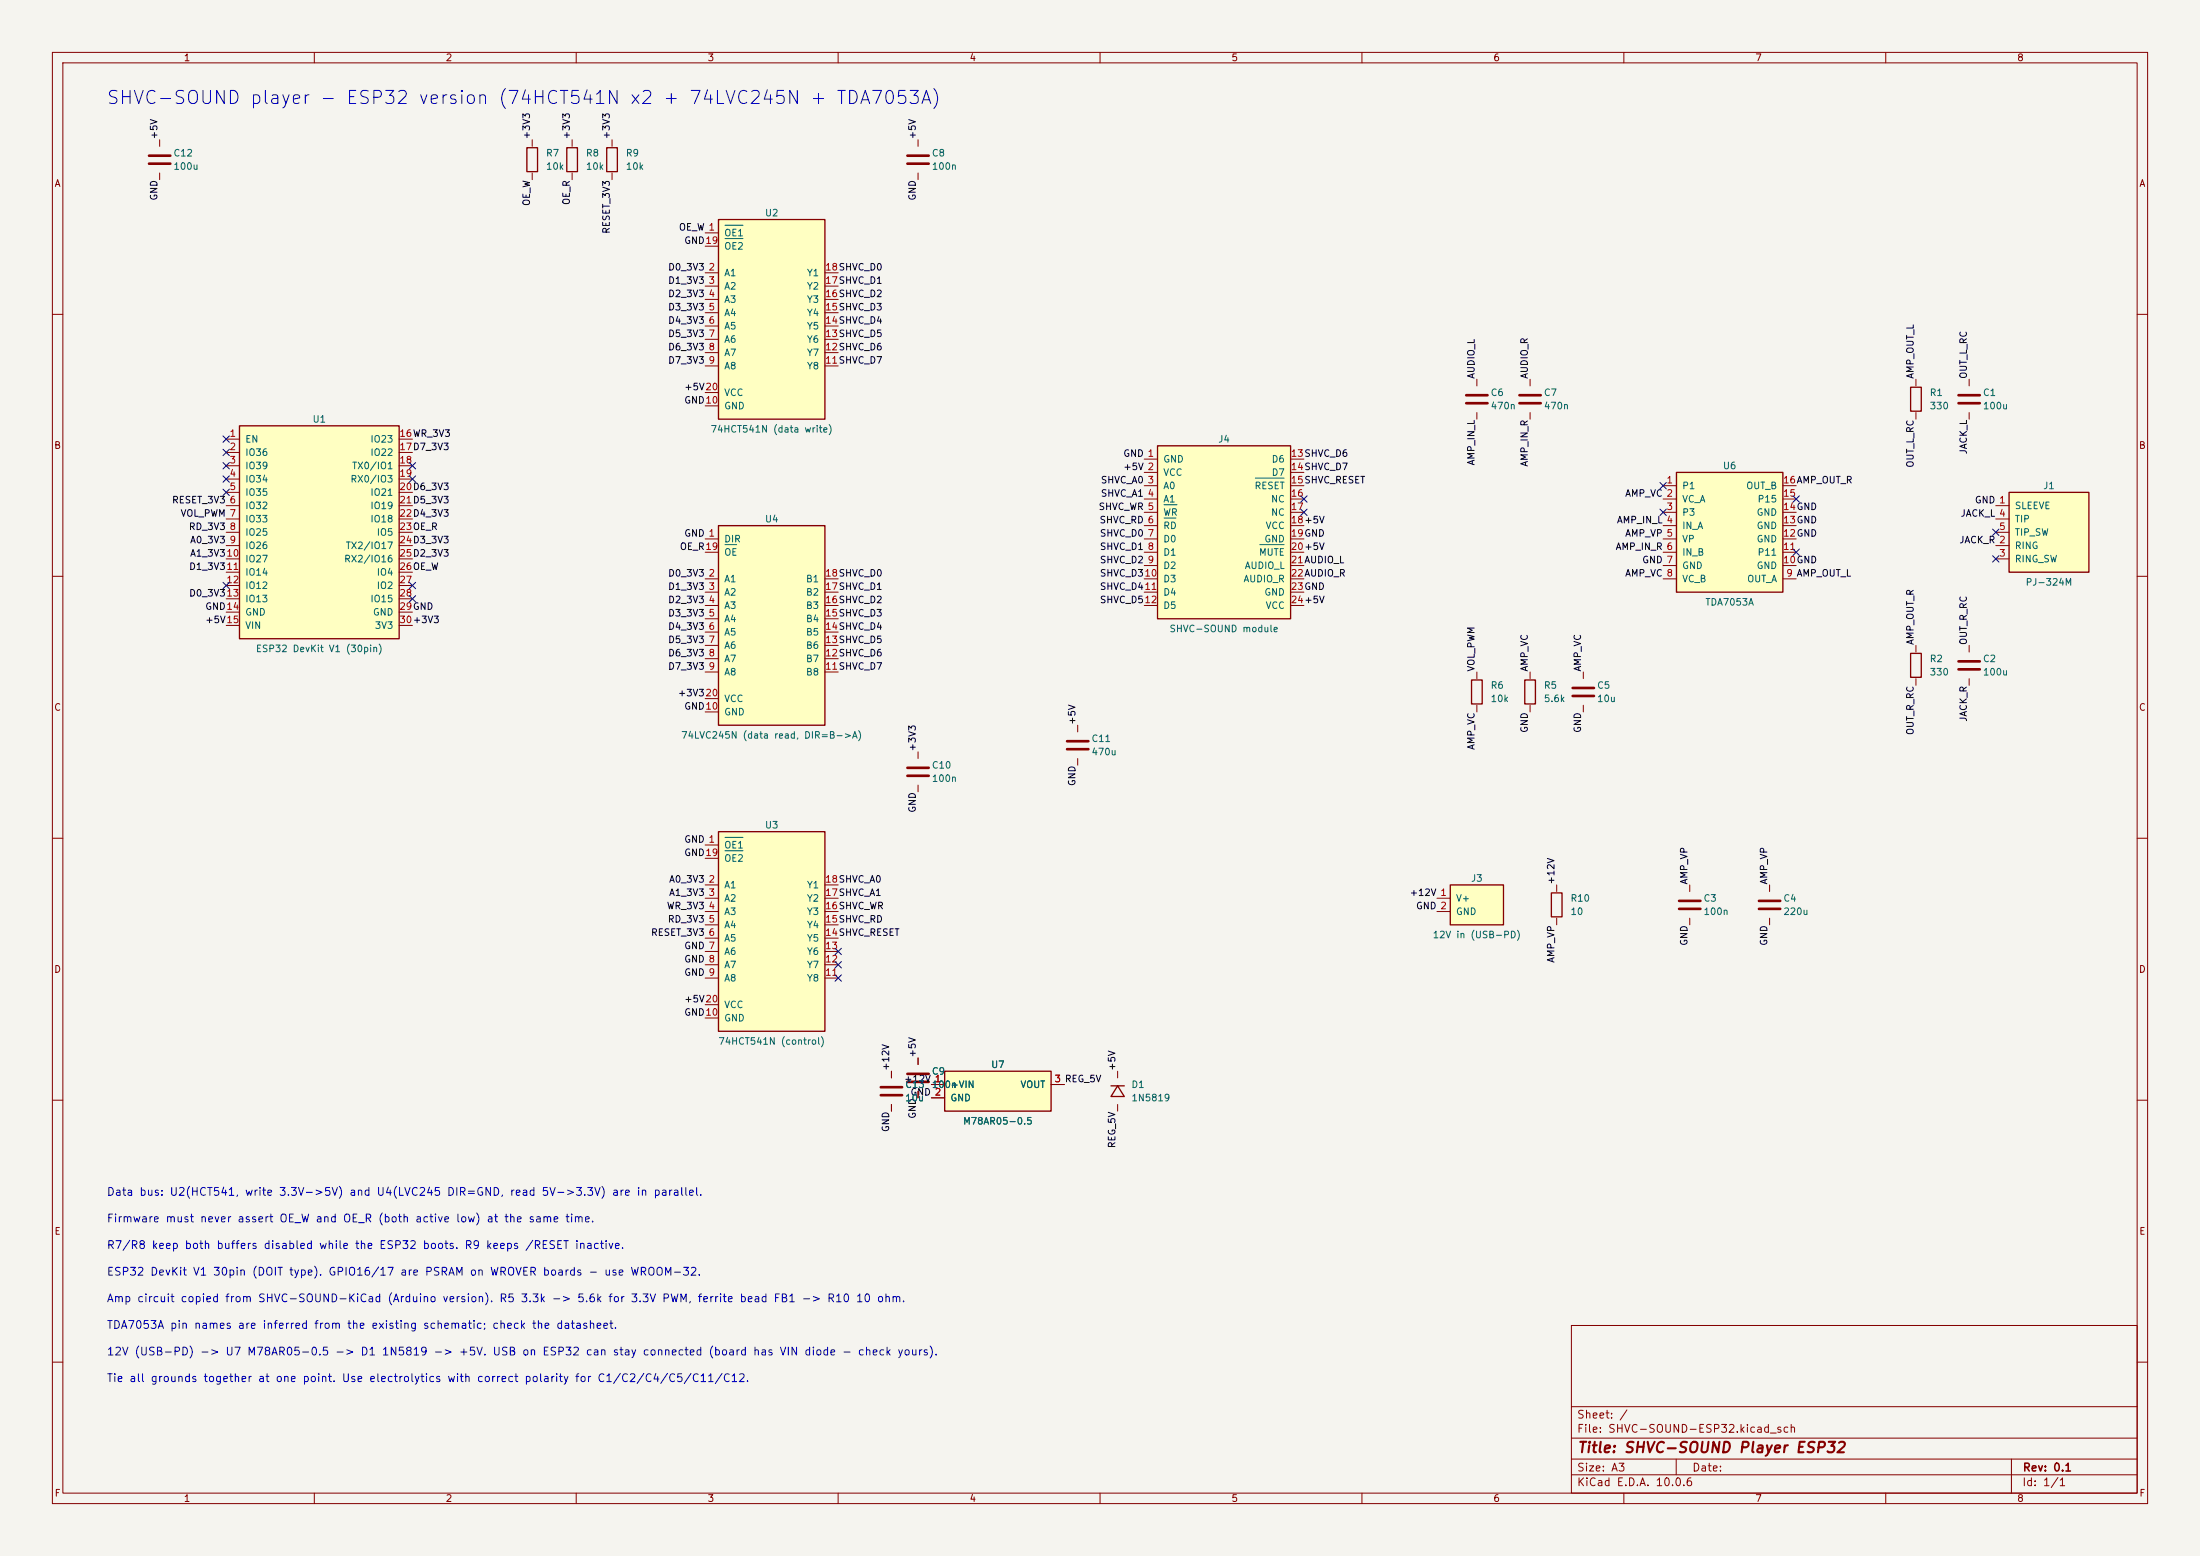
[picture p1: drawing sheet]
<svg xmlns="http://www.w3.org/2000/svg" width="420mm" height="297mm" viewBox="0 0 420 297" stroke-linecap="round" stroke-linejoin="round" font-family="sans-serif">
<path d="M0 0h420v297h-420z" fill="#f5f4ef" stroke="#f5f4ef" stroke-width=".19"/>
<g fill="none" stroke="#840000" stroke-width=".19">
<path d="M10 10h400v277h-400zM12 12h396v273h-396zM60 10v2M110 10v2M160 10v2M210 10v2M260 10v2M310 10v2M360 10v2M10 60h2M281.9 72.4v1.3M281.9 78.7v1.3"/>
<path d="M292.1 72.4v1.3M292.1 78.7v1.3M408 60h2M10 110h2M408 110h2M10 160h2M408 160h2M10 210h2M408 210h2M300 253h108v32h-108zM10 260h2M300 278.5h108"/>
<path d="M300 274.5h108M300 268.5h108M320 278.5v3M384 278.5v6.5M408 260h2M60 285v2M110 285v2M160 285v2M210 285v2M260 285v2M300 281.5h108M310 285v2"/>
<path d="M360 285v2"/>
</g>
<path d="M279.9 75.4h4.1M279.9 77h4.1M290.1 75.4h4M290.1 77h4" fill="none" stroke="#840000" stroke-width=".51"/>
<path d="M276.9 168.9h10.1v7.6h-10.1z" fill="#ffffc2"/>
<path d="M364.7 73.9h2.1v4.6h-2.1zM280.9 129.8h2.1v4.6h-2.1zM276.9 168.9h10.1v7.6h-10.1z" fill="none" stroke="#840000" stroke-width=".25"/>
<path d="M365.8 72.4v1.3M365.8 78.7v1.3M375.9 72.4v1.3M375.9 78.7v1.3M281.9 128.3v1.2M281.9 134.6v1.3M274.3 171.5h2.6M274.3 174h2.6M322.6 168.9v1.3M322.6 175.3v1.2" fill="none" stroke="#840000" stroke-width=".19"/>
<path d="M373.9 75.4h4.1M373.9 77h4.1M320.5 172h4.1M320.5 173.5h4.1" fill="none" stroke="#840000" stroke-width=".51"/>
<path d="M383.5 94h15.3v15.2h-15.3z" fill="#ffffc2"/>
<path d="M108.2 28.2h2v4.6h-2zM383.5 94h15.3v15.2h-15.3zM364.7 124.7h2.1v4.6h-2.1zM296.2 170.4h2v4.6h-2z" fill="none" stroke="#840000" stroke-width=".25"/>
<g fill="none" stroke="#840000" stroke-width=".19">
<path d="M109.2 26.7v1.2M109.2 33v1.3M381 96.5h2.5M381 99.1h2.5M381 104.1h2.5M381 106.7h2.5M381 101.6h2.5M205.7 138.4v1.3M365.8 123.2v1.3M365.8 129.5v1.3M205.7 144.8v1.3M297.2 168.9v1.3"/>
<path d="M297.2 175.3v1.2"/>
</g>
<path d="M203.7 141.5h4.1M203.7 143h4.1" fill="none" stroke="#840000" stroke-width=".51"/>
<path d="M221 85.1h25.4v33h-25.4z" fill="#ffffc2"/>
<path d="M100.6 28.2h2v4.6h-2zM221 85.1h25.4v33h-25.4zM291.1 129.8h2v4.6h-2z" fill="none" stroke="#840000" stroke-width=".25"/>
<g fill="none" stroke="#840000" stroke-width=".19">
<path d="M30.5 26.7v1.2M30.5 33v1.3M101.6 26.7v1.2M101.6 33v1.3M218.4 87.6h2.6M218.4 90.2h2.6M218.4 92.7h2.6M218.4 95.3h2.6M218.4 97.8h2.6M246.4 87.6h2.5M246.4 90.2h2.5M246.4 92.7h2.5"/>
<path d="M246.4 95.3h2.5M246.4 97.8h2.5M218.4 100.3h2.6M218.4 102.9h2.6M218.4 105.4h2.6M218.4 108h2.6M218.4 110.5h2.6M218.4 113h2.6M218.4 115.6h2.6M246.4 100.3h2.5M246.4 102.9h2.5M246.4 105.4h2.5"/>
<path d="M246.4 108h2.5M246.4 110.5h2.5M246.4 113h2.5M246.4 115.6h2.5M292.1 128.3v1.2M292.1 134.6v1.3M302.3 128.3v1.2M302.3 134.6v1.3"/>
</g>
<path d="M222.2 96.3h2.5M222.2 98.9h2.3M239.6 91.3h5.5M240.5 104h4.6" fill="none" stroke="#006464" stroke-width=".19"/>
<path d="M28.4 29.7h4.1M28.4 31.2h4.1M300.2 131.3h4.1M300.2 132.8h4.1" fill="none" stroke="#840000" stroke-width=".51"/>
<path d="M137.2 41.9h20.3v38.1h-20.3z" fill="#ffffc2"/>
<path d="M137.2 41.9h20.3v38.1h-20.3z" fill="none" stroke="#840000" stroke-width=".25"/>
<g fill="none" stroke="#840000" stroke-width=".19">
<path d="M175.3 26.7v1.2M175.3 33v1.3M134.6 44.5h2.6M134.6 52.1h2.6M134.6 54.6h2.6M134.6 57.2h2.6M134.6 59.7h2.6M134.6 47h2.6M157.5 52.1h2.5M157.5 54.6h2.5M157.5 57.2h2.5M157.5 59.7h2.5"/>
<path d="M134.6 62.2h2.6M134.6 64.8h2.6M134.6 67.3h2.6M134.6 69.9h2.6M134.6 77.5h2.6M134.6 74.9h2.6M157.5 62.2h2.5M157.5 64.8h2.5M157.5 67.3h2.5M157.5 69.9h2.5M175.3 143.5v1.3M175.3 149.9v1.2"/>
</g>
<path d="M138.4 43h3.4M138.4 45.5h3.4" fill="none" stroke="#006464" stroke-width=".19"/>
<path d="M173.2 29.7h4.1M173.2 31.2h4.1M173.2 146.6h4.1M173.2 148.1h4.1" fill="none" stroke="#840000" stroke-width=".51"/>
<path d="M45.7 81.3h30.5v40.6h-30.5z" fill="#ffffc2"/>
<path d="M115.8 28.2h2.1v4.6h-2.1zM45.7 81.3h30.5v40.6h-30.5z" fill="none" stroke="#840000" stroke-width=".25"/>
<g fill="none" stroke="#840000" stroke-width=".19">
<path d="M116.8 26.7v1.2M116.8 33v1.3M43.2 83.8h2.5M43.2 86.4h2.5M43.2 88.9h2.5M43.2 91.4h2.5M43.2 94h2.5M43.2 96.5h2.5M43.2 99.1h2.5M76.2 83.8h2.5M76.2 86.4h2.5M76.2 88.9h2.5"/>
<path d="M76.2 91.4h2.5M76.2 94h2.5M76.2 96.5h2.5M76.2 99.1h2.5M43.2 101.6h2.5M43.2 104.1h2.5M43.2 106.7h2.5M43.2 109.2h2.5M43.2 111.8h2.5M43.2 114.3h2.5M43.2 116.8h2.5M43.2 119.4h2.5"/>
<path d="M76.2 101.6h2.5M76.2 104.1h2.5M76.2 106.7h2.5M76.2 109.2h2.5M76.2 111.8h2.5M76.2 114.3h2.5M76.2 116.8h2.5M76.2 119.4h2.5"/>
</g>
<path d="M137.2 100.3h20.3v38.1h-20.3z" fill="#ffffc2"/>
<path d="M137.2 100.3h20.3v38.1h-20.3z" fill="none" stroke="#840000" stroke-width=".25"/>
<g fill="none" stroke="#840000" stroke-width=".19">
<path d="M134.6 102.9h2.6M134.6 110.5h2.6M134.6 113h2.6M134.6 115.6h2.6M134.6 118.1h2.6M134.6 105.4h2.6M157.5 110.5h2.5M157.5 113h2.5M157.5 115.6h2.5M157.5 118.1h2.5M134.6 120.7h2.6M134.6 123.2h2.6"/>
<path d="M134.6 125.7h2.6M134.6 128.3h2.6M134.6 135.9h2.6M134.6 133.4h2.6M157.5 120.7h2.5M157.5 123.2h2.5M157.5 125.7h2.5M157.5 128.3h2.5M375.9 123.2v1.3M375.9 129.5v1.3M337.8 168.9v1.3M337.8 175.3v1.2"/>
</g>
<path d="M138.4 104h2.2" fill="none" stroke="#006464" stroke-width=".19"/>
<path d="M373.9 126.2h4.1M373.9 127.8h4.1M335.8 172h4.1M335.8 173.5h4.1" fill="none" stroke="#840000" stroke-width=".51"/>
<path d="M320 90.2h20.4v22.8h-20.4z" fill="#ffffc2"/>
<path d="M320 90.2h20.4v22.8h-20.4z" fill="none" stroke="#840000" stroke-width=".25"/>
<g fill="none" stroke="#840000" stroke-width=".19">
<path d="M317.5 92.7h2.5M317.5 95.3h2.5M317.5 97.8h2.5M340.4 92.7h2.5M340.4 95.3h2.5M340.4 97.8h2.5M317.5 100.3h2.5M317.5 102.9h2.5M317.5 105.4h2.5M317.5 108h2.5M317.5 110.5h2.5M340.4 100.3h2.5"/>
<path d="M340.4 102.9h2.5M340.4 105.4h2.5M340.4 108h2.5M340.4 110.5h2.5M170.2 204.5v1.2M170.2 210.8v1.3"/>
</g>
<path d="M168.1 207.5h4.1M168.1 209h4.1" fill="none" stroke="#840000" stroke-width=".51"/>
<path d="M137.2 158.8h20.3v38.1h-20.3z" fill="#ffffc2"/>
<path d="M137.2 158.8h20.3v38.1h-20.3z" fill="none" stroke="#840000" stroke-width=".25"/>
<g fill="none" stroke="#840000" stroke-width=".19">
<path d="M134.6 161.3h2.6M134.6 168.9h2.6M134.6 171.5h2.6M134.6 174h2.6M134.6 176.5h2.6M134.6 179.1h2.6M134.6 163.8h2.6M157.5 168.9h2.5M157.5 171.5h2.5M157.5 174h2.5M157.5 176.5h2.5M157.5 179.1h2.5"/>
<path d="M134.6 181.6h2.6M134.6 184.2h2.6M134.6 186.7h2.6M134.6 194.3h2.6M134.6 191.8h2.6M157.5 181.6h2.5M157.5 184.2h2.5M157.5 186.7h2.5"/>
</g>
<path d="M138.4 159.8h3.4M138.4 162.4h3.4" fill="none" stroke="#006464" stroke-width=".19"/>
<path d="M180.3 204.5h20.4v7.6h-20.4z" fill="#ffffc2"/>
<path d="M180.3 204.5h20.4v7.6h-20.4zM212.1 207.3h2.5M213.4 207.3l1.2 2h-2.5z" fill="none" stroke="#840000" stroke-width=".25"/>
<path d="M170.2 204.5v1.2M170.2 210.8v1.3M175.3 201.9v1.3M175.3 208.3v1.3M177.8 207h2.5M177.8 209.6h2.5M200.7 207h2.5M213.4 204.5v1.2M213.4 210.8v1.3" fill="none" stroke="#840000" stroke-width=".19"/>
<path d="M173.2 205h4.1M173.2 206.5h4.1" fill="none" stroke="#840000" stroke-width=".51"/>
<g fill="none" stroke="#000084" stroke-width=".19">
<path d="M42.6 85.8l1.2 1.2M42.6 83.2l1.2 1.2M42.6 93.4l1.2 1.2M42.6 90.8l1.2 1.2M42.6 88.3l1.2 1.2M43.8 85.8l-1.2 1.2M43.8 83.2l-1.2 1.2M43.8 93.4l-1.2 1.2M43.8 90.8l-1.2 1.2M43.8 88.3l-1.2 1.2M78.1 90.8l1.2 1.2M78.1 88.3l1.2 1.2"/>
<path d="M79.3 90.8l-1.2 1.2M79.3 88.3l-1.2 1.2M248.3 97.2l1.2 1.2M248.3 94.6l1.2 1.3M249.5 97.2l-1.2 1.2M249.5 94.6l-1.2 1.3M316.9 97.2l1.2 1.2M316.9 92.1l1.2 1.2M318.1 97.2l-1.2 1.2M318.1 92.1l-1.2 1.2M342.3 94.6l1.2 1.3M343.5 94.6l-1.2 1.3"/>
<path d="M42.6 111.2l1.2 1.2M43.8 111.2l-1.2 1.2M78.1 111.2l1.2 1.2M78.1 113.7l1.2 1.2M79.3 111.2l-1.2 1.2M79.3 113.7l-1.2 1.2M342.3 104.8l1.2 1.2M343.5 104.8l-1.2 1.2M380.4 106.1l1.2 1.2M380.4 101l1.2 1.2M381.6 106.1l-1.2 1.2M381.6 101l-1.2 1.2"/>
<path d="M159.4 186.1l1.2 1.2M159.4 181l1.2 1.2M159.4 183.5l1.2 1.3M160.6 186.1l-1.2 1.2M160.6 181l-1.2 1.2M160.6 183.5l-1.2 1.3"/>
</g>
<text font-size="2.5" fill="#0000c2" x="20.2" y="20.5">SHVC-SOUND player - ESP32 version (74HCT541N x2 + 74LVC245N + TDA7053A)</text>
<text font-size="2" fill="#840000" x="301" y="277.8">Title: SHVC-SOUND Player ESP32</text>
<g font-size="1.5" fill="#0000c2">
<text x="20.3" y="228.6">Data bus: U2(HCT541, write 3.3V-&gt;5V) and U4(LVC245 DIR=GND, read 5V-&gt;3.3V) are in parallel.</text>
<text x="20.3" y="233.7">Firmware must never assert OE_W and OE_R (both active low) at the same time.</text>
<text x="20.3" y="238.8">R7/R8 keep both buffers disabled while the ESP32 boots. R9 keeps /RESET inactive.</text>
<text x="20.3" y="243.9">ESP32 DevKit V1 30pin (DOIT type). GPIO16/17 are PSRAM on WROVER boards - use WROOM-32.</text>
<text x="20.3" y="248.9">Amp circuit copied from SHVC-SOUND-KiCad (Arduino version). R5 3.3k -&gt; 5.6k for 3.3V PWM, ferrite bead FB1 -&gt; R10 10 ohm.</text>
<text x="20.3" y="254">TDA7053A pin names are inferred from the existing schematic; check the datasheet.</text>
<text x="20.3" y="259.1">12V (USB-PD) -&gt; U7 M78AR05-0.5 -&gt; D1 1N5819 -&gt; +5V. USB on ESP32 can stay connected (board has VIN diode - check yours).</text>
<text x="20.3" y="264.2">Tie all grounds together at one point. Use electrolytics with correct polarity for C1/C2/C4/C5/C11/C12.</text>
</g>
<g font-size="1.5" fill="#840000">
<text x="300.9" y="273.8">File: SHVC-SOUND-ESP32.kicad_sch</text>
<text x="300.9" y="271.1">Sheet: /</text>
<text x="300.9" y="281.2">Size: A3</text>
<text x="322.9" y="281.2">Date:</text>
<text x="386" y="281.2">Rev: 0.1</text>
<text x="300.9" y="284">KiCad E.D.A. 10.0.6</text>
<text x="385.9" y="284">Id: 1/1</text>
</g>
<g font-size="1.3" fill="#840000">
<text x="35" y="12">1</text>
<text x="85" y="12">2</text>
<text x="135" y="12">3</text>
<text x="185" y="12">4</text>
<text x="235" y="12">5</text>
<text x="285" y="12">6</text>
<text x="335" y="12">7</text>
<text x="385" y="12">8</text>
<text x="10.3" y="36">A</text>
<text x="408.3" y="36">A</text>
<text x="10.2" y="86">B</text>
<text x="408.2" y="86">B</text>
<text x="10.2" y="136">C</text>
<text x="408.2" y="136">C</text>
<text x="10.2" y="186">D</text>
<text x="408.2" y="186">D</text>
<text x="10.3" y="236">E</text>
<text x="408.3" y="236">E</text>
<text x="10.3" y="286">F</text>
<text x="35" y="287">1</text>
<text x="85" y="287">2</text>
<text x="135" y="287">3</text>
<text x="185" y="287">4</text>
<text x="235" y="287">5</text>
<text x="285" y="287">6</text>
<text x="335" y="287">7</text>
<text x="385" y="287">8</text>
<text x="408.3" y="286">F</text>
</g>
<g font-size="1.3" fill="#0f0f0f">
<text x="30.4" y="26.7" transform="rotate(-90 30.4 26.7)">+5V</text>
<text x="101.5" y="26.7" transform="rotate(-90 101.5 26.7)">+3V3</text>
<text x="109.1" y="26.7" transform="rotate(-90 109.1 26.7)">+3V3</text>
<text x="116.7" y="26.7" transform="rotate(-90 116.7 26.7)">+3V3</text>
<text x="175.1" y="26.7" transform="rotate(-90 175.1 26.7)">+5V</text>
<text x="30.4" y="38.4" transform="rotate(-90 30.4 38.4)">GND</text>
<text x="101.5" y="39.4" transform="rotate(-90 101.5 39.4)">OE_W</text>
<text x="109.1" y="39.2" transform="rotate(-90 109.1 39.2)">OE_R</text>
<text x="175.1" y="38.4" transform="rotate(-90 175.1 38.4)">GND</text>
<text x="116.7" y="44.7" transform="rotate(-90 116.7 44.7)">RESET_3V3</text>
<text x="129.5" y="44.3">OE_W 1</text>
<text x="130.5" y="46.9">GND19</text>
<text x="127.4" y="51.9">D0_3V3</text>
<text x="127.4" y="54.5">D1_3V3</text>
<text x="127.4" y="57">D2_3V3</text>
<text x="127.4" y="59.6">D3_3V3</text>
<text x="127.4" y="62.1">D4_3V3</text>
<text x="127.4" y="64.6">D5_3V3</text>
<text x="127.4" y="69.7">D7_3V3</text>
<text x="127.4" y="67.2">D6_3V3</text>
<text x="130.5" y="74.8">+5V20</text>
<text x="130.5" y="77.3">GND10</text>
<text x="281.8" y="72.4" transform="rotate(-90 281.8 72.4)">AUDIO_L</text>
<text x="292" y="72.4" transform="rotate(-90 292 72.4)">AUDIO_R</text>
<text x="365.6" y="72.4" transform="rotate(-90 365.6 72.4)">AMP_OUT_L</text>
<text x="375.8" y="72.4" transform="rotate(-90 375.8 72.4)">OUT_L_RC</text>
<text x="214.3" y="87.5">GND 1</text>
<text x="281.8" y="88.9" transform="rotate(-90 281.8 88.9)">AMP_IN_L</text>
<text x="292" y="89.2" transform="rotate(-90 292 89.2)">AMP_IN_R</text>
<text x="365.6" y="89.4" transform="rotate(-90 365.6 89.4)">OUT_L_RC</text>
<text x="375.8" y="86.8" transform="rotate(-90 375.8 86.8)">JACK_L</text>
<text x="210" y="95.1">SHVC_A1</text>
<text x="210" y="92.6">SHVC_A0</text>
<text x="214.3" y="90">+5V 2</text>
<text x="310.1" y="95.1">AMP_VC 2</text>
<text x="32.7" y="96.4">RESET_3V3</text>
<text x="34.4" y="98.9">VOL_PWM 7</text>
<text x="35.9" y="101.5">RD_3V3</text>
<text x="209.6" y="97.7">SHVC_WR 5</text>
<text x="209.8" y="100.2">SHVC_RD 6</text>
<text x="308.6" y="100.2">AMP_IN_L 4</text>
<text x="374.2" y="98.9">JACK_L 4</text>
<text x="376.9" y="96.4">GND 1</text>
<text x="36.2" y="106.6">A1_3V310</text>
<text x="36.2" y="104">A0_3V3</text>
<text x="129.7" y="105.3">OE_R19</text>
<text x="130.5" y="102.7">GND 1</text>
<text x="209.9" y="102.7">SHVC_D0</text>
<text x="209.9" y="105.3">SHVC_D1</text>
<text x="209.9" y="107.8">SHVC_D2</text>
<text x="308.3" y="105.3">AMP_IN_R 6</text>
<text x="310.1" y="102.7">AMP_VP 5</text>
<text x="313.4" y="107.8">GND 7</text>
<text x="373.9" y="104">JACK_R 2</text>
<text x="36" y="109.1">D1_3V311</text>
<text x="127.4" y="110.4">D0_3V3</text>
<text x="127.4" y="112.9">D1_3V3</text>
<text x="209.9" y="110.4">SHVC_D310</text>
<text x="209.9" y="112.9">SHVC_D411</text>
<text x="310.1" y="110.4">AMP_VC 8</text>
<text x="36" y="114.2">D0_3V313</text>
<text x="39.1" y="116.7">GND14</text>
<text x="39.1" y="119.3">+5V15</text>
<text x="127.4" y="115.4">D2_3V3</text>
<text x="127.4" y="118">D3_3V3</text>
<text x="209.9" y="115.4">SHVC_D512</text>
<text x="127.4" y="120.5">D4_3V3</text>
<text x="127.4" y="123.1">D5_3V3</text>
<text x="127.4" y="125.6">D6_3V3</text>
<text x="365.6" y="123.2" transform="rotate(-90 365.6 123.2)">AMP_OUT_R</text>
<text x="375.8" y="123.2" transform="rotate(-90 375.8 123.2)">OUT_R_RC</text>
<text x="127.4" y="128.1">D7_3V3</text>
<text x="281.8" y="128.3" transform="rotate(-90 281.8 128.3)">VOL_PWM</text>
<text x="292" y="128.3" transform="rotate(-90 292 128.3)">AMP_VC</text>
<text x="302.1" y="128.3" transform="rotate(-90 302.1 128.3)">AMP_VC</text>
<text x="129.3" y="133.2">+3V320</text>
<text x="130.5" y="135.8">GND10</text>
<text x="375.8" y="137.9" transform="rotate(-90 375.8 137.9)">JACK_R</text>
<text x="175.1" y="143.5" transform="rotate(-90 175.1 143.5)">+3V3</text>
<text x="205.6" y="138.5" transform="rotate(-90 205.6 138.5)">+5V</text>
<text x="281.8" y="143.3" transform="rotate(-90 281.8 143.3)">AMP_VC</text>
<text x="292" y="140" transform="rotate(-90 292 140)">GND</text>
<text x="302.1" y="140" transform="rotate(-90 302.1 140)">GND</text>
<text x="365.6" y="140.4" transform="rotate(-90 365.6 140.4)">OUT_R_RC</text>
<text x="175.1" y="155.2" transform="rotate(-90 175.1 155.2)">GND</text>
<text x="205.6" y="150.1" transform="rotate(-90 205.6 150.1)">GND</text>
<text x="130.5" y="161.2">GND 1</text>
<text x="130.5" y="163.7">GND19</text>
<text x="127.2" y="173.9">WR_3V3</text>
<text x="127.6" y="168.8">A0_3V3</text>
<text x="127.6" y="171.3">A1_3V3</text>
<text x="269" y="171.3">+12V 1</text>
<text x="270.2" y="173.9">GND 2</text>
<text x="297.1" y="168.9" transform="rotate(-90 297.1 168.9)">+12V</text>
<text x="322.5" y="168.9" transform="rotate(-90 322.5 168.9)">AMP_VP</text>
<text x="337.7" y="168.9" transform="rotate(-90 337.7 168.9)">AMP_VP</text>
<text x="124.2" y="178.9">RESET_3V3</text>
<text x="127.4" y="176.4">RD_3V3</text>
<text x="130.5" y="181.5">GND 7</text>
<text x="130.5" y="184">GND 8</text>
<text x="297.1" y="183.9" transform="rotate(-90 297.1 183.9)">AMP_VP</text>
<text x="322.5" y="180.6" transform="rotate(-90 322.5 180.6)">GND</text>
<text x="337.7" y="180.6" transform="rotate(-90 337.7 180.6)">GND</text>
<text x="130.5" y="186.6">GND 9</text>
<text x="130.5" y="191.6">+5V20</text>
<text x="130.5" y="194.2">GND10</text>
<text x="175.1" y="202" transform="rotate(-90 175.1 202)">+5V</text>
<text x="170.1" y="204.5" transform="rotate(-90 170.1 204.5)">+12V</text>
<text x="172.5" y="206.9">+12V 1</text>
<text x="173.7" y="209.4">GND 2</text>
<text x="213.2" y="204.5" transform="rotate(-90 213.2 204.5)">+5V</text>
<text x="175.1" y="213.6" transform="rotate(-90 175.1 213.6)">GND</text>
<text x="170.1" y="216.2" transform="rotate(-90 170.1 216.2)">GND</text>
<text x="213.2" y="219.3" transform="rotate(-90 213.2 219.3)">REG_5V</text>
</g>
<g font-size="1.3" fill="#006464">
<text x="33" y="30.2">C12</text>
<text x="33" y="32.7">100u</text>
<text x="104.1" y="30.2">R7</text>
<text x="104.1" y="32.7">10k</text>
<text x="111.7" y="30.2">R8</text>
<text x="111.7" y="32.7">10k</text>
<text x="119.4" y="30.2">R9</text>
<text x="119.4" y="32.7">10k</text>
<text x="177.8" y="30.2">C8</text>
<text x="177.8" y="32.7">100n</text>
<text x="145.9" y="41.6">U2</text>
<text x="138.1" y="45.4">OE1</text>
<text x="138.1" y="48">OE2</text>
<text x="138.1" y="53">A1</text>
<text x="153.9" y="53">Y1</text>
<text x="138.1" y="55.6">A2</text>
<text x="138.1" y="58.1">A3</text>
<text x="153.9" y="58.1">Y3</text>
<text x="153.9" y="55.6">Y2</text>
<text x="138.1" y="60.7">A4</text>
<text x="138.1" y="63.2">A5</text>
<text x="138.1" y="65.7">A6</text>
<text x="153.9" y="65.7">Y6</text>
<text x="153.9" y="63.2">Y5</text>
<text x="153.9" y="60.7">Y4</text>
<text x="138.1" y="68.3">A7</text>
<text x="138.1" y="70.8">A8</text>
<text x="153.9" y="70.8">Y8</text>
<text x="153.9" y="68.3">Y7</text>
<text x="138.1" y="75.9">VCC</text>
<text x="284.5" y="75.9">C6</text>
<text x="294.6" y="75.9">C7</text>
<text x="368.3" y="75.9">R1</text>
<text x="378.4" y="75.9">C1</text>
<text x="59.6" y="81">U1</text>
<text x="135.6" y="82.9">74HCT541N (data write)</text>
<text x="138.1" y="78.4">GND</text>
<text x="284.5" y="78.4">470n</text>
<text x="294.6" y="78.4">470n</text>
<text x="368.3" y="78.4">330</text>
<text x="378.4" y="78.4">100u</text>
<text x="46.7" y="84.8">EN</text>
<text x="46.7" y="87.3">IO36</text>
<text x="46.7" y="89.9">IO39</text>
<text x="67.1" y="89.9">TX0/IO1</text>
<text x="70.6" y="84.8">IO23</text>
<text x="70.6" y="87.3">IO22</text>
<text x="222" y="88.6">GND</text>
<text x="232.5" y="84.8">J4</text>
<text x="242.7" y="88.6">D6</text>
<text x="328.8" y="89.9">U6</text>
<text x="46.7" y="92.4">IO34</text>
<text x="46.7" y="94.9">IO35</text>
<text x="66.8" y="92.4">RX0/IO3</text>
<text x="70.6" y="94.9">IO21</text>
<text x="222" y="91.1">VCC</text>
<text x="222" y="93.7">A0</text>
<text x="239.4" y="93.7">RESET</text>
<text x="242.7" y="91.1">D7</text>
<text x="321" y="93.7">P1</text>
<text x="333.3" y="93.7">OUT_B</text>
<text x="389.9" y="93.7">J1</text>
<text x="46.7" y="97.5">IO32</text>
<text x="46.7" y="100">IO33</text>
<text x="70.6" y="97.5">IO19</text>
<text x="70.6" y="100">IO18</text>
<text x="145.9" y="100">U4</text>
<text x="222" y="96.2">A1</text>
<text x="222" y="98.8">WR</text>
<text x="222" y="101.3">RD</text>
<text x="241.5" y="101.3">VCC</text>
<text x="242.5" y="96.2">NC</text>
<text x="242.5" y="98.8">NC</text>
<text x="321" y="96.2">VC_A</text>
<text x="321" y="98.8">P3</text>
<text x="321" y="101.3">IN_A</text>
<text x="335.2" y="101.3">GND</text>
<text x="335.2" y="98.8">GND</text>
<text x="335.4" y="96.2">P15</text>
<text x="384.5" y="97.5">SLEEVE</text>
<text x="384.5" y="100">TIP</text>
<text x="46.7" y="102.6">IO25</text>
<text x="46.7" y="105.1">IO26</text>
<text x="46.7" y="107.6">IO27</text>
<text x="65.6" y="107.6">RX2/IO16</text>
<text x="65.9" y="105.1">TX2/IO17</text>
<text x="71.8" y="102.6">IO5</text>
<text x="138.1" y="103.8">DIR</text>
<text x="138.1" y="106.4">OE</text>
<text x="222" y="103.8">D0</text>
<text x="222" y="106.4">D1</text>
<text x="240.2" y="106.4">MUTE</text>
<text x="241.3" y="103.8">GND</text>
<text x="321" y="103.8">VP</text>
<text x="321" y="106.4">IN_B</text>
<text x="335.2" y="103.8">GND</text>
<text x="335.4" y="106.4">P11</text>
<text x="384.5" y="105.1">RING</text>
<text x="384.5" y="107.6">RING_SW</text>
<text x="384.5" y="102.6">TIP_SW</text>
<text x="46.7" y="110.2">IO14</text>
<text x="46.7" y="112.7">IO12</text>
<text x="71.8" y="110.2">IO4</text>
<text x="71.8" y="112.7">IO2</text>
<text x="138.1" y="111.5">A1</text>
<text x="138.1" y="114">A2</text>
<text x="153.8" y="114">B2</text>
<text x="153.8" y="111.5">B1</text>
<text x="222" y="108.9">D2</text>
<text x="222" y="111.5">D3</text>
<text x="222" y="114">D4</text>
<text x="237.3" y="111.5">AUDIO_R</text>
<text x="237.5" y="108.9">AUDIO_L</text>
<text x="241.3" y="114">GND</text>
<text x="321" y="108.9">GND</text>
<text x="321" y="111.5">VC_B</text>
<text x="333.4" y="111.5">OUT_A</text>
<text x="335.2" y="108.9">GND</text>
<text x="386.6" y="112.1">PJ-324M</text>
<text x="46.7" y="115.3">IO13</text>
<text x="46.7" y="117.8">GND</text>
<text x="70.6" y="115.3">IO15</text>
<text x="71.1" y="117.8">GND</text>
<text x="138.1" y="116.5">A3</text>
<text x="138.1" y="119.1">A4</text>
<text x="153.8" y="119.1">B4</text>
<text x="153.8" y="116.5">B3</text>
<text x="222" y="116.5">D5</text>
<text x="241.5" y="116.5">VCC</text>
<text x="325.4" y="115.9">TDA7053A</text>
<text x="46.7" y="120.3">VIN</text>
<text x="48.7" y="124.8">ESP32 DevKit V1 (30pin)</text>
<text x="71.4" y="120.3">3V3</text>
<text x="138.1" y="121.6">A5</text>
<text x="138.1" y="124.2">A6</text>
<text x="153.8" y="124.2">B6</text>
<text x="153.8" y="121.6">B5</text>
<text x="223.2" y="121">SHVC-SOUND module</text>
<text x="138.1" y="126.7">A7</text>
<text x="138.1" y="129.2">A8</text>
<text x="153.8" y="129.2">B8</text>
<text x="153.8" y="126.7">B7</text>
<text x="284.5" y="131.8">R6</text>
<text x="294.6" y="131.8">R5</text>
<text x="304.8" y="131.8">C5</text>
<text x="368.3" y="126.7">R2</text>
<text x="368.3" y="129.2">330</text>
<text x="378.4" y="126.7">C2</text>
<text x="378.4" y="129.2">100u</text>
<text x="138.1" y="136.9">GND</text>
<text x="138.1" y="134.3">VCC</text>
<text x="284.5" y="134.3">10k</text>
<text x="294.6" y="134.3">5.6k</text>
<text x="304.8" y="134.3">10u</text>
<text x="129.9" y="141.3">74LVC245N (data read, DIR=B-&gt;A)</text>
<text x="208.3" y="141.9">C11</text>
<text x="177.8" y="147">C10</text>
<text x="177.8" y="149.6">100n</text>
<text x="208.3" y="144.5">470u</text>
<text x="145.9" y="158.4">U3</text>
<text x="138.1" y="162.3">OE1</text>
<text x="138.1" y="164.8">OE2</text>
<text x="138.1" y="169.9">A1</text>
<text x="138.1" y="172.4">A2</text>
<text x="153.9" y="172.4">Y2</text>
<text x="153.9" y="169.9">Y1</text>
<text x="277.8" y="172.4">V+</text>
<text x="280.7" y="168.6">J3</text>
<text x="299.7" y="172.4">R10</text>
<text x="325.1" y="172.4">C3</text>
<text x="340.3" y="172.4">C4</text>
<text x="138.1" y="175">A3</text>
<text x="138.1" y="177.5">A4</text>
<text x="153.9" y="177.5">Y4</text>
<text x="153.9" y="175">Y3</text>
<text x="273.4" y="179.4">12V in (USB-PD)</text>
<text x="277.8" y="175">GND</text>
<text x="299.7" y="175">10</text>
<text x="325.1" y="175">100n</text>
<text x="340.3" y="175">220u</text>
<text x="138.1" y="180">A5</text>
<text x="138.1" y="182.6">A6</text>
<text x="138.1" y="185.1">A7</text>
<text x="153.9" y="185.1">Y7</text>
<text x="153.9" y="182.6">Y6</text>
<text x="153.9" y="180">Y5</text>
<text x="138.1" y="187.7">A8</text>
<text x="153.9" y="187.7">Y8</text>
<text x="138.1" y="195.3">GND</text>
<text x="138.1" y="192.7">VCC</text>
<text x="137" y="199.7">74HCT541N (control)</text>
<text x="172.7" y="208">C13</text>
<text x="177.8" y="205.4">C9</text>
<text x="177.8" y="208">100n</text>
<text x="181.3" y="208">+VIN</text>
<text x="189.1" y="204.2">U7</text>
<text x="194.7" y="208">VOUT</text>
<text x="215.9" y="208">D1</text>
<text x="172.7" y="210.5">10u</text>
<text x="181.3" y="210.5">GND</text>
<text x="183.8" y="215">M78AR05-0.5</text>
<text x="215.9" y="210.5">1N5819</text>
</g>
<g font-size="1.3" fill="#a90000">
<text x="135.2" y="51.9">2</text>
<text x="157.4" y="51.9">18SHVC_D0</text>
<text x="135.2" y="54.5">3</text>
<text x="135.2" y="57">4</text>
<text x="135.2" y="59.6">5</text>
<text x="157.4" y="59.6">15SHVC_D3</text>
<text x="157.4" y="57">16SHVC_D2</text>
<text x="157.4" y="54.5">17SHVC_D1</text>
<text x="135.2" y="62.1">6</text>
<text x="135.2" y="64.6">7</text>
<text x="157.4" y="64.6">13SHVC_D5</text>
<text x="157.4" y="62.1">14SHVC_D4</text>
<text x="135.2" y="67.2">8</text>
<text x="135.2" y="69.7">9</text>
<text x="157.4" y="69.7">11SHVC_D7</text>
<text x="157.4" y="67.2">12SHVC_D6</text>
<text x="43.7" y="83.7">1</text>
<text x="76.1" y="83.7">16WR_3V3</text>
<text x="43.7" y="86.2">2</text>
<text x="43.7" y="88.8">3</text>
<text x="76.1" y="86.2">17D7_3V3</text>
<text x="76.1" y="88.8">18</text>
<text x="246.3" y="87.5">13SHVC_D6</text>
<text x="43.7" y="91.3">4</text>
<text x="43.7" y="93.8">5</text>
<text x="76.1" y="91.3">19</text>
<text x="76.1" y="93.8">20D6_3V3</text>
<text x="219" y="92.6">3</text>
<text x="219" y="95.1">4</text>
<text x="246.3" y="90">14SHVC_D7</text>
<text x="246.3" y="92.6">15SHVC_RESET</text>
<text x="246.3" y="95.1">16</text>
<text x="318" y="92.6">1</text>
<text x="340.3" y="95.1">15</text>
<text x="340.3" y="92.6">16AMP_OUT_R</text>
<text x="43.7" y="96.4">6</text>
<text x="43.7" y="101.5">8</text>
<text x="76.1" y="96.4">21D5_3V3</text>
<text x="76.1" y="98.9">22D4_3V3</text>
<text x="76.1" y="101.5">23OE_R</text>
<text x="246.3" y="97.7">17</text>
<text x="246.3" y="100.2">18+5V</text>
<text x="318" y="97.7">3</text>
<text x="340.3" y="100.2">13GND</text>
<text x="340.3" y="97.7">14GND</text>
<text x="381.5" y="101.5">5</text>
<text x="43.7" y="104">9</text>
<text x="76.1" y="104">24D3_3V3</text>
<text x="76.1" y="106.5">25D2_3V3</text>
<text x="219" y="102.7">7</text>
<text x="219" y="105.3">8</text>
<text x="219" y="107.8">9</text>
<text x="246.3" y="102.7">19GND</text>
<text x="246.3" y="105.3">20+5V</text>
<text x="246.3" y="107.8">21AUDIO_L</text>
<text x="340.3" y="107.8">10GND</text>
<text x="340.3" y="105.3">11</text>
<text x="340.3" y="102.7">12GND</text>
<text x="381.5" y="106.5">3</text>
<text x="43.1" y="111.6">12</text>
<text x="76.1" y="109.1">26OE_W</text>
<text x="76.1" y="111.6">27</text>
<text x="135.2" y="110.4">2</text>
<text x="135.2" y="112.9">3</text>
<text x="157.4" y="112.9">17SHVC_D1</text>
<text x="157.4" y="110.4">18SHVC_D0</text>
<text x="246.3" y="110.4">22AUDIO_R</text>
<text x="246.3" y="112.9">23GND</text>
<text x="340.9" y="110.4">9 AMP_OUT_L</text>
<text x="76.1" y="114.2">28</text>
<text x="76.1" y="116.7">29GND</text>
<text x="76.1" y="119.2">30+3V3</text>
<text x="135.2" y="115.4">4</text>
<text x="135.2" y="118">5</text>
<text x="157.4" y="118">15SHVC_D3</text>
<text x="157.4" y="115.4">16SHVC_D2</text>
<text x="246.3" y="115.4">24+5V</text>
<text x="135.2" y="120.5">6</text>
<text x="135.2" y="123.1">7</text>
<text x="135.2" y="125.6">8</text>
<text x="157.4" y="125.6">12SHVC_D6</text>
<text x="157.4" y="123.1">13SHVC_D5</text>
<text x="157.4" y="120.5">14SHVC_D4</text>
<text x="135.2" y="128.1">9</text>
<text x="157.4" y="128.1">11SHVC_D7</text>
<text x="135.2" y="168.8">2</text>
<text x="135.2" y="171.3">3</text>
<text x="135.2" y="173.9">4</text>
<text x="157.4" y="173.9">16SHVC_WR</text>
<text x="157.4" y="171.3">17SHVC_A1</text>
<text x="157.4" y="168.8">18SHVC_A0</text>
<text x="135.2" y="176.4">5</text>
<text x="135.2" y="178.9">6</text>
<text x="157.4" y="178.9">14SHVC_RESET</text>
<text x="157.4" y="176.4">15SHVC_RD</text>
<text x="157.4" y="184">12</text>
<text x="157.4" y="181.5">13</text>
<text x="157.4" y="186.6">11</text>
<text x="178.3" y="206.9">1</text>
<text x="178.3" y="209.4">2</text>
<text x="201.2" y="206.9">3 REG_5V</text>
<text x="201.2" y="206.9">3</text>
</g>
</svg>
